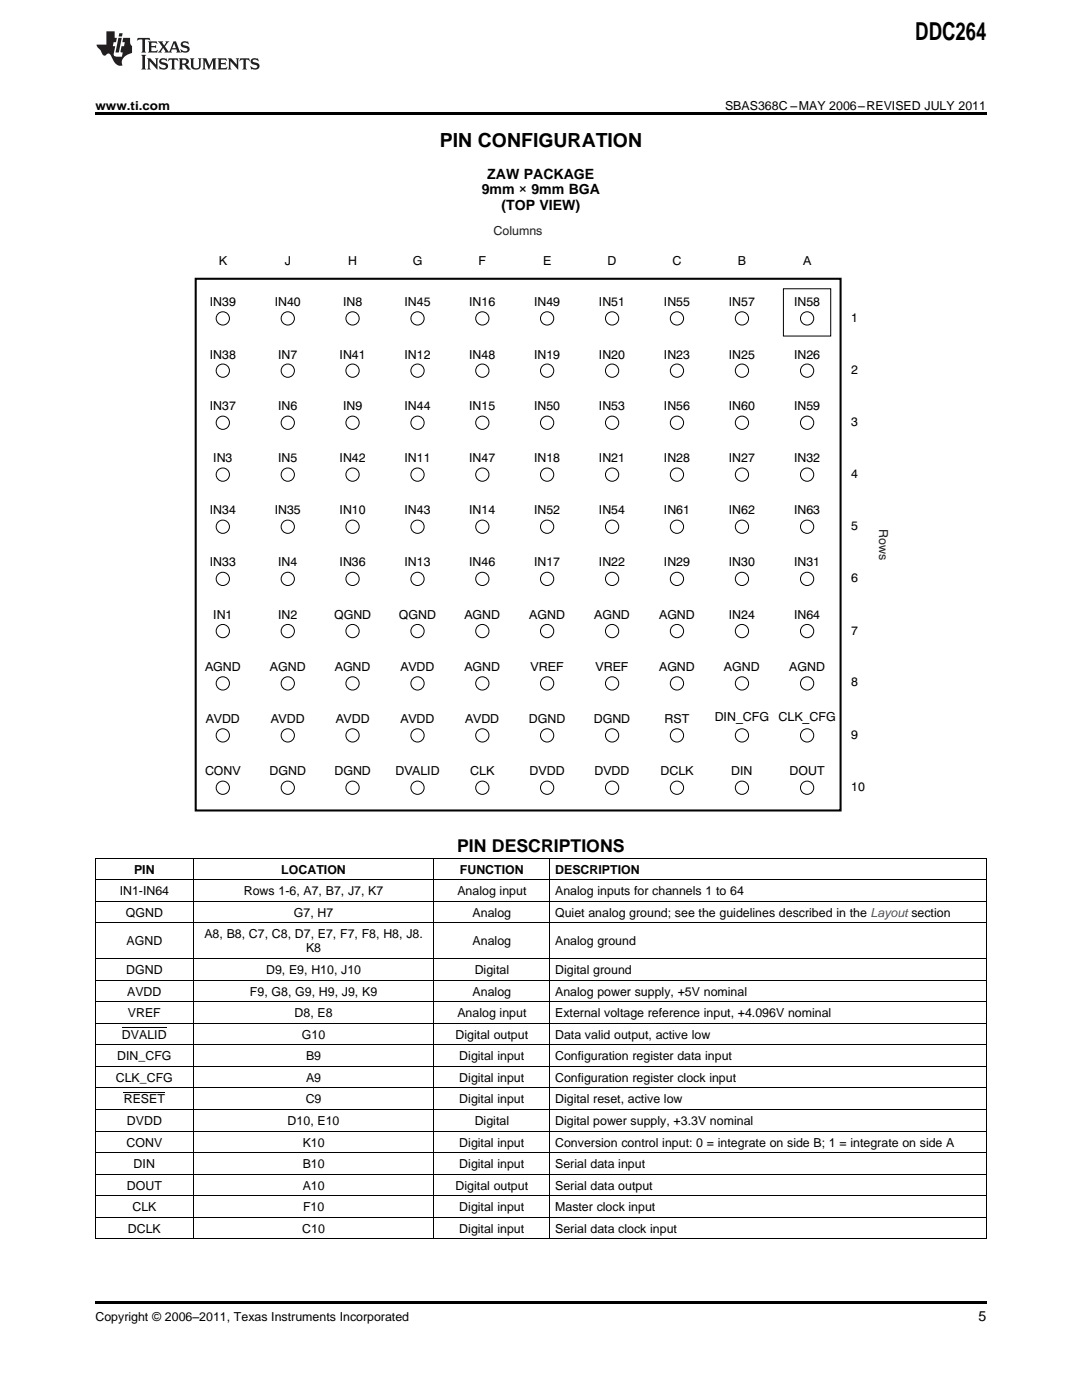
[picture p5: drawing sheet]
<svg xmlns="http://www.w3.org/2000/svg" width="216mm" height="279mm" viewBox="0 0 216 279" stroke-linecap="round" stroke-linejoin="round" font-family="sans-serif">
<g fill="#231f20">
<path d="M27.5 7.6l-.1 .5 .4-.2h.6v.1v2.1l-.2 .4h1l-.3-.4v-2.1l.1-.1h.5l.5 .2-.2-.5zM29.5 8.3l.2 .3v1.5l-.2 .4h1.8l.2-.6a1.04 1.04 0 0 1-1.3 .2v-.7h.6l.3 .2v-.6l-.3 .2h-.6v-.6l.8-.1 .4 .3-.2-.5zM31.5 8.3l.9 1.1-.9 1.1h.8l-.2-.2 .5-.7 .4 .7-.2 .2h1.5l-.1-.2 .1-.4h.9l.1 .4-.2 .2h1l-.3-.3-.7-1.9h-.5l-.9 2-.8-1 .9-1h-.8l.1 .3-.3 .5-.4-.6 .2-.2zM34.7 8.6l.4 1h-.7zM36.3 8.4a.63 .63 0 0 0-.2 .7 .63 .63 0 0 0 .6 .4l.6 .2 .1 .2a.75 .75 0 0 1-.7 .4 .75 .75 0 0 1-.6-.5l.1 .7 .1-.1a1.11 1.11 0 0 0 1.5-.6 1.13 1.13 0 0 0-1.2-.8l-.1-.4a1.04 1.04 0 0 1 1.2 .2l-.2-.5-.1 .1-.5-.2zM28.2 10.9l.2 .4v2.2l-.2 .4h1l-.3-.4v-2.2l.3-.4zM29.3 11.6l.3 .4v1.5l-.3 .4h.8l-.2-.4v-1.3l1.5 1.7v-1.9l.2-.4h-.7l.2 .4v.9l-1.1-1.3zM32 11.8a.62 .62 0 0 0-.2 .7 .62 .62 0 0 0 .6 .4l.6 .1 .1 .3a.76 .76 0 0 1-.7 .3 .76 .76 0 0 1-.6-.4l.1 .7 .1-.1a1.11 1.11 0 0 0 1.5-.6 1.13 1.13 0 0 0-1.2-.8l-.1-.4a1.04 1.04 0 0 1 1.2 .2l-.2-.6-.1 .1-.5-.1zM33.7 11.6l-.2 .6a.61 .61 0 0 1 .8-.3v1.6l-.2 .4h.9l-.2-.4v-1.6a.63 .63 0 0 1 .8 .3l-.2-.6zM35.6 11.6l.3 .4v1.5l-.3 .4h1l-.2-.2v-.8l.5 .2a.76 .76 0 0 0 1.2 .7l-1-1a.58 .58 0 0 0 .6-.5 .58 .58 0 0 0-.5-.6zM36.4 11.9h.1a.45 .45 0 0 1 .5 .1 .45 .45 0 0 1 .1 .5l-.7 .2zM37.9 11.6l.2 .2a2.17 2.17 0 0 0 .3 1.9 .99 .99 0 0 0 1.6-.6v-1.1l.2-.4h-.7l.2 .2a1.92 1.92 0 0 1-.2 1.8 .6 .6 0 0 1-.9-.5v-1.1l.2-.4zM40.4 11.6l.2 .4v1.5l-.2 .4h.7l-.2-.4v-1.4l.8 1.8 .8-1.8v1.4l-.2 .4h.9l-.2-.4v-1.5l.2-.4h-.8l-.6 1.5-.6-1.5zM43.4 11.6l.2 .4v1.5l-.2 .4h1.8l.2-.6a1.04 1.04 0 0 1-1.3 .1v-.6h.5l.4 .2v-.6l-.4 .2h-.5v-.7h.8l.3 .3-.1-.6zM45.5 11.6l.2 .4v1.5l-.2 .4h.7l-.2-.4v-1.3l1.5 1.7v-1.9l.2-.4h-.7l.2 .4v.9l-1.1-1.3zM47.9 11.6l-.1 .6a.61 .61 0 0 1 .8-.3v1.6l-.3 .4h1l-.3-.4 .1-1.6a.63 .63 0 0 1 .7 .3l-.1-.6zM50.2 11.8a.62 .62 0 0 0-.2 .7 .62 .62 0 0 0 .6 .4l.6 .1 .2 .3a.76 .76 0 0 1-.8 .3 .76 .76 0 0 1-.6-.4l.1 .7 .2-.1a1.11 1.11 0 0 0 1.5-.6 1.13 1.13 0 0 0-1.3-.8l-.1-.4a1.04 1.04 0 0 1 1.2 .2l-.1-.6-.2 .1-.5-.1z"/>
<path d="M21.2 6.3v2.6h-1.9l.1 .4 .7 .9a.91 .91 0 0 0 1 .8 .56 .56 0 0 1 .5-.3 .56 .56 0 0 1 .5 .3l.4 .8a1.53 1.53 0 0 0 1.9 1.2 1.54 1.54 0 0 1 1-2.1l.9-.3v-1.4a1.52 1.52 0 0 1-.3-1.6h-1.4l-.2 .8h.5l-.2 .8h-.4l-.2 1v.2l.4 .1-.2 .8a1.93 1.93 0 0 1-1.6-.3l.3-1.8h-.5l.2-.8h.4l.2-.8h-.4v-1.3zM23.6 7.6l-.6 2.9h.7l.6-2.9zM23.8 6.6l-.1 .7h.6l.2-.7z"/>
</g>
<path d="M39 55.6h128.7v106.1h-128.7z" fill="none" stroke="#010202" stroke-width=".41"/>
<g fill="none" stroke="#010202" stroke-width=".2">
<path d="M156.3 57.6h9.5v9.5h-9.5z"/>
<circle cx="44.5" cy="74" r="1.32"/>
<circle cx="44.5" cy="63.5" r="1.32"/>
<circle cx="57.4" cy="74" r="1.32"/>
<circle cx="57.4" cy="63.5" r="1.32"/>
<circle cx="70.3" cy="74" r="1.32"/>
<circle cx="70.3" cy="63.5" r="1.32"/>
<circle cx="83.3" cy="74" r="1.32"/>
<circle cx="83.3" cy="63.5" r="1.32"/>
<circle cx="96.2" cy="74" r="1.32"/>
<circle cx="96.2" cy="63.5" r="1.32"/>
<circle cx="109.2" cy="74" r="1.32"/>
<circle cx="109.2" cy="63.5" r="1.32"/>
<circle cx="122.1" cy="74" r="1.32"/>
<circle cx="122.1" cy="63.5" r="1.32"/>
<circle cx="135.1" cy="74" r="1.32"/>
<circle cx="135.1" cy="63.5" r="1.32"/>
<circle cx="148" cy="74" r="1.32"/>
<circle cx="148" cy="63.5" r="1.32"/>
<circle cx="161" cy="74" r="1.32"/>
<circle cx="161" cy="63.5" r="1.32"/>
<circle cx="44.5" cy="94.7" r="1.32"/>
<circle cx="44.5" cy="84.4" r="1.32"/>
<circle cx="57.4" cy="94.7" r="1.32"/>
<circle cx="57.4" cy="84.4" r="1.32"/>
<circle cx="70.3" cy="94.7" r="1.32"/>
<circle cx="70.3" cy="84.4" r="1.32"/>
<circle cx="83.3" cy="94.7" r="1.32"/>
<circle cx="83.3" cy="84.4" r="1.32"/>
<circle cx="96.2" cy="94.7" r="1.32"/>
<circle cx="96.2" cy="84.4" r="1.32"/>
<circle cx="109.2" cy="94.7" r="1.32"/>
<circle cx="109.2" cy="84.4" r="1.32"/>
<circle cx="122.1" cy="94.7" r="1.32"/>
<circle cx="122.1" cy="84.4" r="1.32"/>
<circle cx="135.1" cy="94.7" r="1.32"/>
<circle cx="135.1" cy="84.4" r="1.32"/>
<circle cx="148" cy="94.7" r="1.32"/>
<circle cx="148" cy="84.4" r="1.32"/>
<circle cx="161" cy="94.7" r="1.32"/>
<circle cx="161" cy="84.4" r="1.32"/>
<circle cx="44.5" cy="105.1" r="1.32"/>
<circle cx="44.5" cy="115.5" r="1.32"/>
<circle cx="57.4" cy="105.1" r="1.32"/>
<circle cx="57.4" cy="115.5" r="1.32"/>
<circle cx="70.3" cy="105.1" r="1.32"/>
<circle cx="70.3" cy="115.5" r="1.32"/>
<circle cx="83.3" cy="105.1" r="1.32"/>
<circle cx="83.3" cy="115.5" r="1.32"/>
<circle cx="96.2" cy="105.1" r="1.32"/>
<circle cx="96.2" cy="115.5" r="1.32"/>
<circle cx="109.2" cy="105.1" r="1.32"/>
<circle cx="109.2" cy="115.5" r="1.32"/>
<circle cx="122.1" cy="105.1" r="1.32"/>
<circle cx="122.1" cy="115.5" r="1.32"/>
<circle cx="135.1" cy="105.1" r="1.32"/>
<circle cx="135.1" cy="115.5" r="1.32"/>
<circle cx="148" cy="105.1" r="1.32"/>
<circle cx="148" cy="115.5" r="1.32"/>
<circle cx="161" cy="105.1" r="1.32"/>
<circle cx="161" cy="115.5" r="1.32"/>
<circle cx="44.5" cy="125.9" r="1.32"/>
<circle cx="44.5" cy="136.4" r="1.32"/>
<circle cx="57.4" cy="125.9" r="1.32"/>
<circle cx="57.4" cy="136.4" r="1.32"/>
<circle cx="70.3" cy="125.9" r="1.32"/>
<circle cx="70.3" cy="136.4" r="1.32"/>
<circle cx="83.3" cy="125.9" r="1.32"/>
<circle cx="83.3" cy="136.4" r="1.32"/>
<circle cx="96.2" cy="125.9" r="1.32"/>
<circle cx="96.2" cy="136.4" r="1.32"/>
<circle cx="109.2" cy="125.9" r="1.32"/>
<circle cx="109.2" cy="136.4" r="1.32"/>
<circle cx="122.1" cy="125.9" r="1.32"/>
<circle cx="122.1" cy="136.4" r="1.32"/>
<circle cx="135.1" cy="125.9" r="1.32"/>
<circle cx="135.1" cy="136.4" r="1.32"/>
<circle cx="148" cy="125.9" r="1.32"/>
<circle cx="148" cy="136.4" r="1.32"/>
<circle cx="161" cy="125.9" r="1.32"/>
<circle cx="161" cy="136.4" r="1.32"/>
<circle cx="44.5" cy="146.8" r="1.32"/>
<circle cx="44.5" cy="157.2" r="1.32"/>
<circle cx="57.4" cy="146.8" r="1.32"/>
<circle cx="57.4" cy="157.2" r="1.32"/>
<circle cx="70.3" cy="146.8" r="1.32"/>
<circle cx="70.3" cy="157.2" r="1.32"/>
<circle cx="83.3" cy="146.8" r="1.32"/>
<circle cx="83.3" cy="157.2" r="1.32"/>
<circle cx="96.2" cy="146.8" r="1.32"/>
<circle cx="96.2" cy="157.2" r="1.32"/>
<circle cx="109.2" cy="146.8" r="1.32"/>
<circle cx="109.2" cy="157.2" r="1.32"/>
<circle cx="122.1" cy="146.8" r="1.32"/>
<circle cx="122.1" cy="157.2" r="1.32"/>
<circle cx="135.1" cy="146.8" r="1.32"/>
<circle cx="135.1" cy="157.2" r="1.32"/>
<circle cx="148" cy="146.8" r="1.32"/>
<circle cx="148" cy="157.2" r="1.32"/>
<circle cx="161" cy="146.8" r="1.32"/>
<circle cx="161" cy="157.2" r="1.32"/>
</g>
<path d="M19 22.5h177.8v.5h-177.8zM19 259.7h177.8v.5h-177.8z" fill="#000"/>
<g fill="none" stroke="#000" stroke-width=".2">
<path d="M19 179.9h177.8M19 175.6h177.8M19 171.3h177.8M19.1 171.3v76M38.5 171.3v76M86.6 171.3v76M109.7 171.3v76M196.8 171.3v76M19 199.9h177.8M19 195.6h177.8M19 191.3h177.8M19 184.2h177.8"/>
<path d="M19 217.1h177.8M19 212.8h177.8M19 208.5h177.8M19 204.2h177.8M24.3 205.1h8.9M24.7 218.1h8.2M19 238.6h177.8M19 234.3h177.8M19 230h177.8M19 225.7h177.8M19 221.4h177.8M19 247.2h177.8"/>
<path d="M19 242.9h177.8"/>
</g>
<text font-size="4.9" x="182.6" y="7.9">DDC264</text>
<text font-size="3.9" x="87.7" y="29.3">PIN CONFIGURATION</text>
<text font-size="3.5" x="91.2" y="170">PIN DESCRIPTIONS</text>
<g font-size="2.8">
<text x="97.2" y="35.6">ZAW PACKAGE</text>
<text x="96.1" y="38.8">9mm × 9mm BGA</text>
<text x="100" y="42">(TOP VIEW)</text>
<text x="195.3" y="263.6">5</text>
</g>
<g font-size="2.5">
<text x="19" y="21.9">www.ti.com</text>
<text x="144.7" y="21.9">SBAS368C –MAY 2006–REVISED JULY 2011</text>
<text x="23.9" y="178.6">IN1-IN64</text>
<text x="26.7" y="174.3">PIN</text>
<text x="48.6" y="178.6">Rows 1-6, A7, B7, J7, K7</text>
<text x="56.1" y="174.3">LOCATION</text>
<text x="91.3" y="178.6">Analog input</text>
<text x="91.8" y="174.3">FUNCTION</text>
<text x="110.8" y="174.3">DESCRIPTION</text>
<text x="110.8" y="178.6">Analog inputs for channels 1 to 64</text>
<text x="25.1" y="183">QGND</text>
<text x="58.6" y="183">G7, H7</text>
<text x="94.3" y="183">Analog</text>
<text x="110.8" y="183">Quiet analog ground; see the guidelines described in the Layout section</text>
<text x="25.3" y="188.7">AGND</text>
<text x="40.8" y="187.3">A8, B8, C7, C8, D7, E7, F7, F8, H8, J8.</text>
<text x="61.1" y="190.1">K8</text>
<text x="94.3" y="188.7">Analog</text>
<text x="110.8" y="188.7">Analog ground</text>
<text x="25.2" y="194.4">DGND</text>
<text x="53.1" y="194.4">D9, E9, H10, J10</text>
<text x="94.7" y="194.4">Digital</text>
<text x="110.8" y="194.4">Digital ground</text>
<text x="25.4" y="198.7">AVDD</text>
<text x="25.5" y="203">VREF</text>
<text x="49.9" y="198.7">F9, G8, G9, H9, J9, K9</text>
<text x="58.8" y="203">D8, E8</text>
<text x="91.3" y="203">Analog input</text>
<text x="94.3" y="198.7">Analog</text>
<text x="110.8" y="198.7">Analog power supply, +5V nominal</text>
<text x="110.8" y="203">External voltage reference input, +4.096V nominal</text>
<text x="24.3" y="207.3">DVALID</text>
<text x="60.3" y="207.3">G10</text>
<text x="90.9" y="207.3">Digital output</text>
<text x="110.8" y="207.3">Data valid output, active low</text>
<text x="23.1" y="215.9">CLK_CFG</text>
<text x="23.4" y="211.6">DIN_CFG</text>
<text x="61.1" y="211.6">B9</text>
<text x="61.1" y="215.9">A9</text>
<text x="91.7" y="211.6">Digital input</text>
<text x="91.7" y="215.9">Digital input</text>
<text x="110.8" y="211.6">Configuration register data input</text>
<text x="110.8" y="215.9">Configuration register clock input</text>
<text x="24.7" y="220.2">RESET</text>
<text x="61" y="220.2">C9</text>
<text x="91.7" y="220.2">Digital input</text>
<text x="110.8" y="220.2">Digital reset, active low</text>
<text x="25.3" y="224.5">DVDD</text>
<text x="57.4" y="224.5">D10, E10</text>
<text x="94.7" y="224.5">Digital</text>
<text x="110.8" y="224.5">Digital power supply, +3.3V nominal</text>
<text x="25.3" y="228.8">CONV</text>
<text x="26.7" y="233.1">DIN</text>
<text x="60.4" y="228.8">K10</text>
<text x="60.4" y="233.1">B10</text>
<text x="91.7" y="228.8">Digital input</text>
<text x="91.7" y="233.1">Digital input</text>
<text x="110.8" y="228.8">Conversion control input: 0 = integrate on side B; 1 = integrate on side A</text>
<text x="110.8" y="233.1">Serial data input</text>
<text x="25.3" y="237.4">DOUT</text>
<text x="60.4" y="237.4">A10</text>
<text x="90.9" y="237.4">Digital output</text>
<text x="110.8" y="237.4">Serial data output</text>
<text x="26.4" y="241.7">CLK</text>
<text x="60.5" y="241.7">F10</text>
<text x="91.7" y="241.7">Digital input</text>
<text x="110.8" y="241.7">Master clock input</text>
<text x="25.5" y="246">DCLK</text>
<text x="60.3" y="246">C10</text>
<text x="91.7" y="246">Digital input</text>
<text x="110.8" y="246">Serial data clock input</text>
<text x="19" y="263.6">Copyright © 2006–2011, Texas Instruments Incorporated</text>
</g>
<g font-size="2.5" fill="#231f20">
<text x="98.5" y="46.8">Columns</text>
<text x="175.4" y="105.5" transform="rotate(90 175.4 105.5)">Rows</text>
</g>
<g font-size="2.5" fill="#010202">
<text x="43.7" y="52.8">K</text>
<text x="56.8" y="52.8">J</text>
<text x="69.5" y="52.8">H</text>
<text x="82.4" y="52.8">G</text>
<text x="95.5" y="52.8">F</text>
<text x="108.4" y="52.8">E</text>
<text x="121.2" y="52.8">D</text>
<text x="134.2" y="52.8">C</text>
<text x="147.2" y="52.8">B</text>
<text x="160.2" y="52.8">A</text>
<text x="41.9" y="61.1">IN39</text>
<text x="54.8" y="61.1">IN40</text>
<text x="68.4" y="61.1">IN8</text>
<text x="80.7" y="61.1">IN45</text>
<text x="93.6" y="61.1">IN16</text>
<text x="106.6" y="61.1">IN49</text>
<text x="119.5" y="61.1">IN51</text>
<text x="132.5" y="61.1">IN55</text>
<text x="145.4" y="61.1">IN57</text>
<text x="158.4" y="61.1">IN58</text>
<text x="169.8" y="64.2">1</text>
<text x="41.9" y="71.6">IN38</text>
<text x="55.5" y="71.6">IN7</text>
<text x="67.8" y="71.6">IN41</text>
<text x="80.7" y="71.6">IN12</text>
<text x="93.6" y="71.6">IN48</text>
<text x="106.6" y="71.6">IN19</text>
<text x="119.5" y="71.6">IN20</text>
<text x="132.5" y="71.6">IN23</text>
<text x="145.4" y="71.6">IN25</text>
<text x="158.4" y="71.6">IN26</text>
<text x="169.8" y="74.7">2</text>
<text x="41.9" y="81.8">IN37</text>
<text x="55.5" y="81.8">IN6</text>
<text x="68.4" y="81.8">IN9</text>
<text x="80.7" y="81.8">IN44</text>
<text x="93.6" y="81.8">IN15</text>
<text x="106.6" y="81.8">IN50</text>
<text x="119.5" y="81.8">IN53</text>
<text x="132.5" y="81.8">IN56</text>
<text x="145.4" y="81.8">IN60</text>
<text x="158.4" y="81.8">IN59</text>
<text x="169.8" y="85.1">3</text>
<text x="42.6" y="92.2">IN3</text>
<text x="55.5" y="92.2">IN5</text>
<text x="67.8" y="92.2">IN42</text>
<text x="80.7" y="92.2">IN11</text>
<text x="93.6" y="92.2">IN47</text>
<text x="106.6" y="92.2">IN18</text>
<text x="119.5" y="92.2">IN21</text>
<text x="132.5" y="92.2">IN28</text>
<text x="145.4" y="92.2">IN27</text>
<text x="158.4" y="92.2">IN32</text>
<text x="169.8" y="95.4">4</text>
<text x="41.9" y="102.6">IN34</text>
<text x="54.8" y="102.6">IN35</text>
<text x="67.8" y="102.6">IN10</text>
<text x="80.7" y="102.6">IN43</text>
<text x="93.6" y="102.6">IN14</text>
<text x="106.6" y="102.6">IN52</text>
<text x="119.5" y="102.6">IN54</text>
<text x="132.5" y="102.6">IN61</text>
<text x="145.4" y="102.6">IN62</text>
<text x="158.4" y="102.6">IN63</text>
<text x="169.8" y="105.8">5</text>
<text x="41.9" y="113.1">IN33</text>
<text x="55.5" y="113.1">IN4</text>
<text x="67.8" y="113.1">IN36</text>
<text x="80.7" y="113.1">IN13</text>
<text x="93.6" y="113.1">IN46</text>
<text x="106.6" y="113.1">IN17</text>
<text x="119.5" y="113.1">IN22</text>
<text x="132.5" y="113.1">IN29</text>
<text x="145.4" y="113.1">IN30</text>
<text x="158.4" y="113.1">IN31</text>
<text x="169.8" y="116.2">6</text>
<text x="42.6" y="123.5">IN1</text>
<text x="55.5" y="123.5">IN2</text>
<text x="66.7" y="123.5">QGND</text>
<text x="79.6" y="123.5">QGND</text>
<text x="92.7" y="123.5">AGND</text>
<text x="105.6" y="123.5">AGND</text>
<text x="118.5" y="123.5">AGND</text>
<text x="131.5" y="123.5">AGND</text>
<text x="145.4" y="123.5">IN24</text>
<text x="158.4" y="123.5">IN64</text>
<text x="169.8" y="126.6">7</text>
<text x="40.9" y="133.9">AGND</text>
<text x="53.9" y="133.9">AGND</text>
<text x="66.8" y="133.9">AGND</text>
<text x="79.9" y="133.9">AVDD</text>
<text x="92.7" y="133.9">AGND</text>
<text x="105.9" y="133.9">VREF</text>
<text x="118.8" y="133.9">VREF</text>
<text x="131.5" y="133.9">AGND</text>
<text x="144.5" y="133.9">AGND</text>
<text x="157.5" y="133.9">AGND</text>
<text x="169.8" y="137">8</text>
<text x="142.6" y="143.8">DIN_CFG</text>
<text x="155.4" y="143.8">CLK_CFG</text>
<text x="41.1" y="144.3">AVDD</text>
<text x="54" y="144.3">AVDD</text>
<text x="67" y="144.3">AVDD</text>
<text x="79.9" y="144.3">AVDD</text>
<text x="92.8" y="144.3">AVDD</text>
<text x="105.5" y="144.3">DGND</text>
<text x="118.5" y="144.3">DGND</text>
<text x="132.6" y="144.3">RST</text>
<text x="169.8" y="147.5">9</text>
<text x="40.9" y="154.7">CONV</text>
<text x="53.8" y="154.7">DGND</text>
<text x="66.7" y="154.7">DGND</text>
<text x="78.9" y="154.7">DVALID</text>
<text x="93.8" y="154.7">CLK</text>
<text x="105.7" y="154.7">DVDD</text>
<text x="118.6" y="154.7">DVDD</text>
<text x="131.8" y="154.7">DCLK</text>
<text x="145.9" y="154.7">DIN</text>
<text x="157.6" y="154.7">DOUT</text>
<text x="169.8" y="157.8">10</text>
</g>
</svg>
